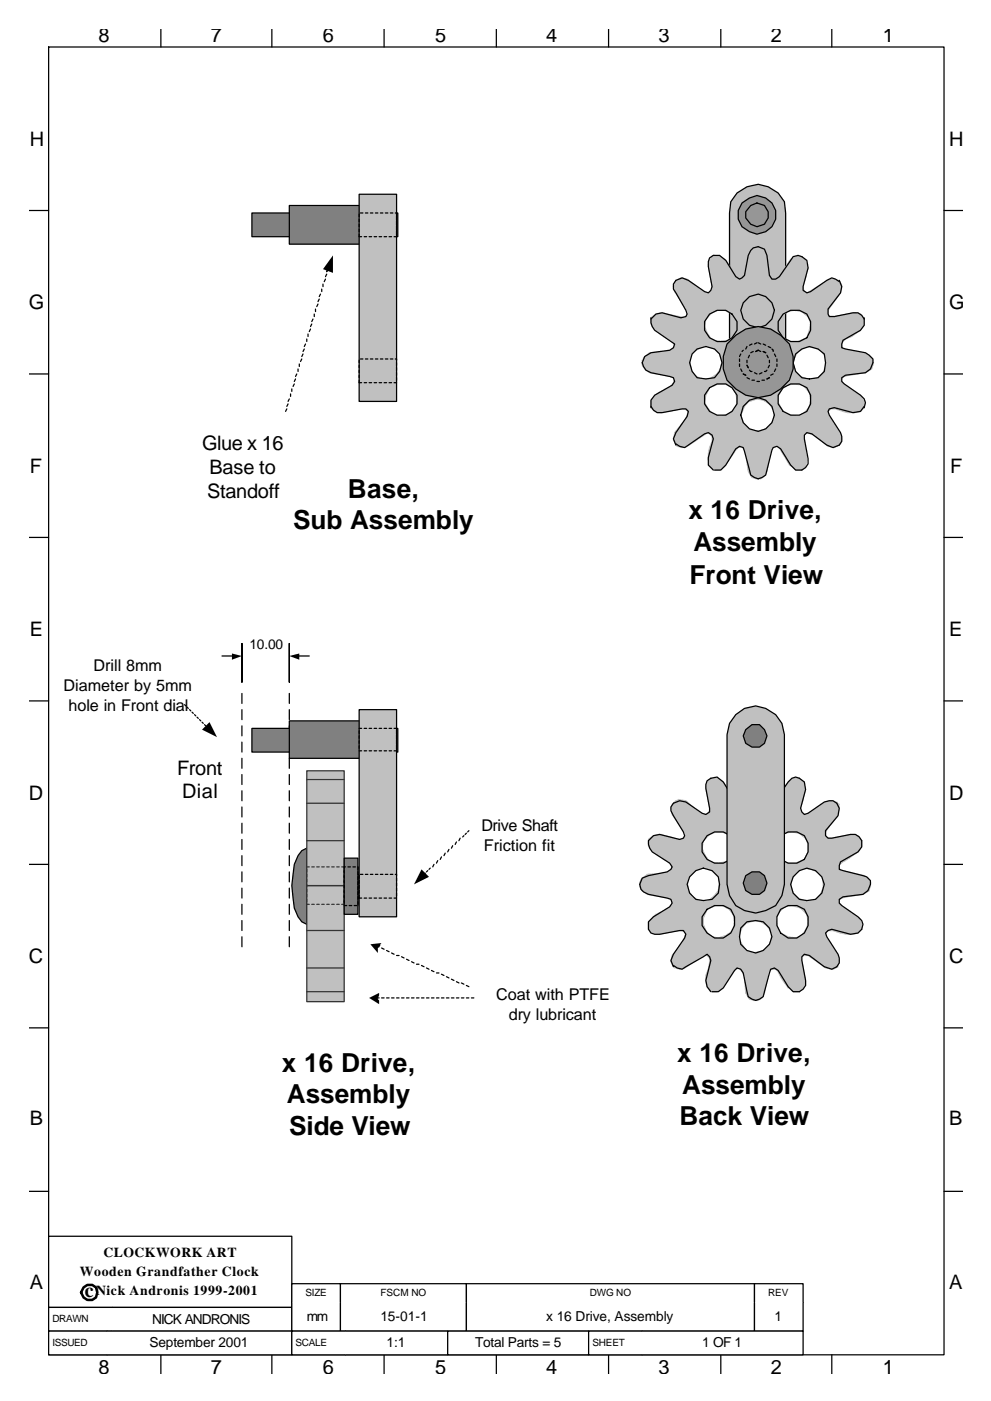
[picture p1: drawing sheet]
<svg xmlns="http://www.w3.org/2000/svg" width="210mm" height="297mm" viewBox="0 0 210 297" stroke-linecap="round" stroke-linejoin="round" font-family="sans-serif">
<g fill="none" stroke="#000" stroke-width=".26">
<path d="M10.3 10h190v277.2h-190zM34.1 6.2v3.8M57.7 6.2v3.8M81.5 6.2v3.8M105.3 6.2v3.8M129.1 6.2v3.8M152.9 6.2v3.8M176.5 6.2v3.8M6.3 44.6h4M200.3 44.6h4M6.3 79.3h4M200.3 79.3h4"/>
<path d="M6.3 113.9h4M200.3 113.9h4M6.3 148.6h4M200.3 148.6h4M6.3 183.3h4M200.3 183.3h4M6.3 217.9h4M200.3 217.9h4M6.3 252.6h4M200.3 252.6h4M34.1 287.2v4.1M57.7 287.2v4.1"/>
<path d="M81.5 287.2v4.1M105.3 287.2v4.1M129.1 287.2v4.1M152.9 287.2v4.1M176.5 287.2v4.1"/>
</g>
<path d="M10.3 262.1h51.6v15.1h-51.6z" fill-rule="evenodd" fill="#fff" stroke="#000" stroke-width=".26"/>
<path d="M61.9 272.2h10.3v3.9h-10.3z" fill-rule="evenodd" fill="#fff"/>
<path d="M61.9 276.1v-3.9h10.3v3.9" fill="none" stroke="#000" stroke-width=".26"/>
<path d="M72.2 272.2h26.8v3.9h-26.8z" fill-rule="evenodd" fill="#fff"/>
<path d="M72.2 276.1v-3.9h26.8v3.9" fill="none" stroke="#000" stroke-width=".26"/>
<path d="M99 272.2h61.1v3.9h-61.1z" fill-rule="evenodd" fill="#fff"/>
<path d="M99 276.1v-3.9h61.1v3.9" fill="none" stroke="#000" stroke-width=".26"/>
<path d="M160.1 272.2h10.3v3.9h-10.3z" fill-rule="evenodd" fill="#fff"/>
<path d="M160.1 276.1v-3.9h10.3v3.9" fill="none" stroke="#000" stroke-width=".26"/>
<path d="M10.3 277.2h13.5v5h-13.5z" fill-rule="evenodd" fill="#fff"/>
<path d="M23.8 277.2h-13.5v5h13.5" fill="none" stroke="#000" stroke-width=".26"/>
<path d="M23.8 277.2h38.1v5h-38.1z" fill-rule="evenodd" fill="#fff"/>
<path d="M23.8 277.2h38.1v5h-38.1" fill="none" stroke="#000" stroke-width=".26"/>
<path d="M61.9 276.1h10.3v6.1h-10.3z" fill-rule="evenodd" fill="#fff"/>
<path d="M61.9 276.1v6.1h10.3v-6.1" fill="none" stroke="#000" stroke-width=".26"/>
<path d="M72.2 276.1h26.8v6.1h-26.8z" fill-rule="evenodd" fill="#fff"/>
<path d="M72.2 276.1v6.1h26.8v-6.1" fill="none" stroke="#000" stroke-width=".26"/>
<path d="M99 276.1h61.1v6.1h-61.1z" fill-rule="evenodd" fill="#fff"/>
<path d="M99 276.1v6.1h61.1v-6.1" fill="none" stroke="#000" stroke-width=".26"/>
<path d="M160.1 276.1h10.3v6.1h-10.3z" fill-rule="evenodd" fill="#fff"/>
<path d="M160.1 276.1v6.1h10.3v-6.1" fill="none" stroke="#000" stroke-width=".26"/>
<path d="M10.3 282.2h12.5v5h-12.5z" fill-rule="evenodd" fill="#fff"/>
<path d="M22.8 282.2h-12.5v5h12.5" fill="none" stroke="#000" stroke-width=".26"/>
<path d="M22.8 282.2h39.1v5h-39.1z" fill-rule="evenodd" fill="#fff"/>
<path d="M22.8 282.2h39.1v5h-39.1" fill="none" stroke="#000" stroke-width=".26"/>
<path d="M61.9 282.2h11.4v5h-11.4z" fill-rule="evenodd" fill="#fff"/>
<path d="M73.3 282.2h-11.4v5h11.4" fill="none" stroke="#000" stroke-width=".26"/>
<path d="M73.3 282.2h21.7v5h-21.7z" fill-rule="evenodd" fill="#fff"/>
<path d="M73.3 282.2h21.7v5h-21.7" fill="none" stroke="#000" stroke-width=".26"/>
<path d="M95 282.2h29.9v5h-29.9z" fill-rule="evenodd" fill="#fff" stroke="#000" stroke-width=".26"/>
<path d="M124.9 282.2h11.4v5h-11.4z" fill-rule="evenodd" fill="#fff"/>
<path d="M136.3 282.2h-11.4v5h11.4" fill="none" stroke="#000" stroke-width=".26"/>
<path d="M136.3 282.2h34.1v5h-34.1z" fill-rule="evenodd" fill="#fff"/>
<g fill="none" stroke="#000" stroke-width=".26">
<path d="M69.1 59.2l-.3 .5M69.3 58.1l-.2 .5M69.6 57.1l-.3 .5M63 79.3l-.3 .5M63.2 78.2v.6M63.5 77.2v.5M64 76.1l-.2 .5M64.3 75.1l-.3 .5M64.6 74l-.3 .5M64.8 72.9l-.2 .6M65.1 71.9v.5M65.4 70.8v.5"/>
<path d="M65.9 69.8l-.3 .5M66.1 68.7l-.2 .5M66.4 67.6l-.3 .6M66.7 66.6v.5M66.9 65.5v.6M67.5 64.5l-.3 .5M67.7 63.4l-.2 .5M68 62.4l-.3 .5M68.3 61.3v.5M68.5 60.2v.6M60.9 86.7l-.3 .5M61.1 85.6l-.2 .6"/>
<path d="M61.4 84.6l-.3 .5M61.6 83.5v.5M61.9 82.5v.5M62.4 81.4l-.2 .5M62.7 80.3l-.3 .6M51.3 147v2.1M51.3 150.5v2.1M51.3 153.9v2.1M51.3 157.3v2.2M61.4 147v2.1M61.4 150.5v2.1M61.4 153.9v2.1"/>
<path d="M61.4 157.3v2.2M51.3 160.8v2.1M51.3 164.2v2.1M51.3 167.7v2.1M51.3 171.1v2.1M51.3 174.5v2.2M51.3 178v2.1M61.4 160.8v2.1M61.4 164.2v2.1M61.4 167.7v2.1M61.4 171.1v2.1M61.4 174.5v2.2"/>
<path d="M61.4 178v2.1M51.3 181.4v2.1M51.3 184.9v2.1M51.3 188.3v2.1M51.3 191.7v2.2M51.3 195.2v2.1M51.3 198.6v2.1M61.4 181.4v2.1M61.4 184.9v2.1M61.4 188.3v2.1M61.4 191.7v2.2M61.4 195.2v2.1"/>
<path d="M61.4 198.6v2.1M136.3 282.2h34.1v5h-34.1"/>
</g>
<path d="M70.6 54.2v3.7l-2.1-.8z" fill="#000"/>
<path d="M51.3 136.4v8.2zM61.4 136.4v8.2z" fill-rule="evenodd" fill="#fff"/>
<path d="M47.1 139.1h2.4M51.3 136.4v8.2v-8.2M61.4 136.4v8.2v-8.2M63.2 139.1h2.4" fill="none" stroke="#000" stroke-width=".26"/>
<path d="M49.2 138.6l2.1 .5-2.1 .8zM61.4 139.1l2.1-.5v1.3z" fill="#000"/>
<path d="M52.4 134.6h7.9v4h-7.9z" fill-rule="evenodd" fill="#fff"/>
<g fill="none" stroke="#000" stroke-width=".26">
<path d="M39.2 149.4l.2 .3M39.7 149.9l.3 .3M40.2 150.5l.3 .2M40.7 151l.3 .3M41.3 151.5l.2 .3M41.8 152l.3 .3M42.3 152.6l.3 .2M42.9 153.1l.2 .3M43.4 153.6l.3 .3M96 179.3l-.2 .5M96.8 178.5l-.2 .5M97.6 177.7l-.2 .5"/>
<path d="M98.4 177.2l-.2 .2M99 176.7l-.3 .2M99.5 176.1l-.3 .3M90.2 185.1l-.2 .3M90.8 184.6l-.3 .3M91.3 184.1l-.3 .2M92.1 183.3l-.3 .5M92.9 182.5l-.3 .5M93.7 181.7l-.3 .5M94.5 180.9l-.3 .5M95.2 180.1l-.2 .5M79.9 211.6h.5"/>
<path d="M80.2 200.7h.2M81 201l.5 .3M81 211.6h.5M82 201.5l.5 .3M82 211.6h.5M83.1 202.1l.5 .2M83.1 211.6h.5M84.1 202.6h.6M84.1 211.6h.6M85.2 202.8l.5 .3M85.2 211.6h.5M86.3 203.4l.5 .2"/>
<path d="M86.3 211.6h.5M87.3 203.9l.5 .3M87.3 211.6h.5M88.4 204.4h.5M88.4 211.6h.5M89.4 204.7l.6 .3M89.4 211.6h.6M90.5 205.2l.5 .3M90.5 211.6h.5M91.5 205.8l.6 .2M91.5 211.6h.6M92.6 206.3h.5"/>
<path d="M92.6 211.6h.5M93.7 206.6l.5 .2M93.7 211.6h.5M94.7 207.1l.5 .2M94.7 211.6h.5M95.8 207.6l.5 .3M95.8 211.6h.5M96.8 208.1l.6 .3M96.8 211.6h.6M97.9 208.4l.5 .3M97.9 211.6h.5M99 208.9l.5 .3"/>
<path d="M99 211.6h.5M100 211.6h.5"/>
</g>
<g fill="#000">
<path d="M42.9 154.7l1.5-1.6 1.6 3.2zM89.4 184.3l1.6 1.6-3.2 1.6z"/>
<path d="M78.3 211.6l2.1-1.1v.5l-.2 .6v.2l.2 .3v.8z" fill-rule="evenodd"/>
<path d="M78.6 200.2l2.4-.3-.8 1.1v1.1z" fill-rule="evenodd"/>
</g>
<g fill="#808080" stroke="#000" stroke-width=".26">
<path d="M53.4 45.2h31v5h-31z" fill-rule="evenodd"/>
<path d="M61.4 43.6h15.1v8.2h-15.1z" fill-rule="evenodd"/>
</g>
<path d="M76.2 41.2h7.9v43.9h-7.9z" fill-rule="evenodd" fill="#c0c0c0" stroke="#000" stroke-width=".26"/>
<g fill="none" stroke="#000" stroke-width=".26">
<path d="M76.2 45.4v.5M76.2 46.5v.5M76.2 47.5v.6M76.2 48.6v.5M76.2 49.7v.5h.5M76.5 45.2h.5M77.3 50.2h.5M77.5 45.2h.6M78.3 50.2h.5M78.6 45.2h.5M79.4 50.2h.5M79.6 45.2h.6"/>
<path d="M80.4 50.2h.6M80.7 45.2h.5M81.5 50.2h.5M81.8 45.2h.5M82.5 50.2h.6M82.8 45.2h.5M83.6 50.2h.5M83.9 45.2h.2v.2M84.1 45.9v.6M84.1 47v.5M84.1 48.1v.5M84.1 49.1v.6"/>
<path d="M76.2 76.4v.5M76.2 77.4v.6M76.2 78.5v.5M76.2 79.6v.5M76.5 76.1h.5M77.5 76.1h.6M78.6 76.1h.5M79.6 76.1h.6M80.7 76.1h.5M81.8 76.1h.5M82.8 76.1h.5M83.9 76.1h.2v.3"/>
<path d="M84.1 76.9v.5M84.1 78v.5M84.1 79v.6M76.2 80.6v.5h.5M77.3 81.1h.5M78.3 81.1h.5M79.4 81.1h.5M80.4 81.1h.6M81.5 81.1h.5M82.5 81.1h.6M83.6 81.1h.5M84.1 80.1v.5"/>
<path d="M150 177.2l1.6-.8a3.3 3.3 0 0 1 3.4 .8 3.3 3.3 0 0 1 .8 3.4l-.8 1.6a3.8 3.8 0 0 1-6-1.6v-1.8zM157.2 174.8a3.5 3.5 0 0 1 5.3-1 3.5 3.5 0 0 1 0 5.4 3.5 3.5 0 0 1-5.3-1l-.3-1.5zM165.6 177.2l1.6-.8a3.3 3.3 0 0 1 3.5 .8 3.3 3.3 0 0 1 .7 3.4l-.7 1.6-1.6 .8a3.3 3.3 0 0 1-3.5-.8 3.3 3.3 0 0 1-.8-3.4zM146.3 185.9a3.4 3.4 0 0 1 3.8-1.7 3.4 3.4 0 0 1 2.6 3.3l-.3 1.9-1.3 1.3-1.9 .2a3.3 3.3 0 0 1-2.9-5zM150 192.8l1.6-.8a3.3 3.3 0 0 1 3.4 .8 3.3 3.3 0 0 1 .8 3.4 3.3 3.3 0 0 1-2.4 2.7 3.3 3.3 0 0 1-3.4-1.1l-1-1.6v-1.8zM157.2 196.8l1.3-1.4 1.8-.2a3.4 3.4 0 0 1 3.4 2.5 3.4 3.4 0 0 1-1.8 3.8 3.3 3.3 0 0 1-5-2.9zM157.7 184.3a3.8 3.8 0 0 1 6.1 1.6l.5 1.6a4 4 0 0 1-4.8 4 4 4 0 0 1-2.9-5.6zM165.6 192.8l1.6-.8a3.3 3.3 0 0 1 3.5 .8 3.3 3.3 0 0 1 .7 3.4 3.4 3.4 0 0 1-3.3 2.8 3.4 3.4 0 0 1-3.3-2.8v-1.8zM168.3 185.9a3.5 3.5 0 0 1 5.5-.7 3.5 3.5 0 0 1-.8 5.5l-1.8 .2a3.3 3.3 0 0 1-2.9-5zM142.9 205l-.6-1.4 .6-1.3 2.4-3.4 .2-.8-.5-.8h-.8l-4.2 .8h-1.1l-.8-.3-.5-.8v-1.6l1-1 3.5-2.1 .5-.8-.3-.8-4.7-1.1-1.1-.5-.5-.5-.3-1.1 .6-1.3 1.3-.6 4-.7 .7-.6 .3-.5-.5-.8-3.7-2.4-.6-.8-.2-.8v-.8l1-1 1.4-.3 4.2 1.1 .8-.3 .3-.5-.3-.8-2.7-4.5v-.8l.6-.8 1.3-.5 1.3 .2 3.5 2.4 .8 .3 .7-.5v-.8l-.7-4.3v-.8l.2-.8 .8-.5 1.3-.3 1.4 1.1 2.1 3.4 .8 .6h.5l.5-.8 .8-4.3 1.1-1.5h1l1.4 .5 .5 1 .8 4.3 .5 .8h.5l.8-.6 2.4-3.4 .8-.8 .8-.3 .8 .3 1.1 .8 .2 1.6-1 4 .2 .8 .6 .5 .7-.3 3.5-2.4 1-.2h.8l.8 .5 .6 1.1-.3 1.5-2.6 3.2v1.1l.5 .5h.8l3.9-.8h1.1l.8 .5 .5 .8v1.4l-.8 1-3.7 2.1-.2 .8v.8l5.8 1.6 .8 .8v.8l-.6 1.3-1 .8-4.2 .5-.8 .6v.8l.5 .5 3.4 2.4a1.92 1.92 0 0 1 1.1 1.7 1.92 1.92 0 0 1-1.1 1.7l-1.6 .3-3.9-1.1-.8 .3-.5 .5 .2 .8 2.4 3.7a2.02 2.02 0 0 1-1.3 3.2l-1.6-.5-3.2-2.4-1-.3-.6 .5v.8l.8 4.3v1l-.5 .8-.8 .6h-1.3l-1.1-1.1-2.1-3.4-.8-.6-.8 .3-1.3 4.8a1.85 1.85 0 0 1-1.9 1.8 1.85 1.85 0 0 1-1.8-1.8l-.8-4-.5-.8-.8-.3-.6 .6-2.3 3.7-1.1 .8h-1.3M142.9 204.7l.8 .5 1 .3 5.3-3.2 .5 .5 .3 .8-1 4.3 .2 1.3 .8 1.1"/>
</g>
<g fill="#c0c0c0" stroke="#c0c0c0" stroke-width=".26">
<path d="M160.1 163.2l1.3 .2 .8 1.3 .5 3.5 .3 1 .5 .8 .8-.2 .5-.6 2.7-3.7 1-.5h1.1l1.1 .8v1.3l.2 .3-1 3.7v1.1l.5 .5h.8l4-2.7 1-.2 1.1 .2 .8 .6-7.2 7.1-1.3-1-1.6-.3-1.6 .3-1.3 1.3-.3 1.8 .3 1.6 .8 1.1 1.3 .8-1.8 1.6-1.6 1-1.1-1.3-1.3-.8h-1.6l-.5-.8-.6-1.6-.2-1.6 2.1 .3 1.3-.5a3.4 3.4 0 0 0 1.8-3.6 3.4 3.4 0 0 0-2.8-2.8h-1.6v-4.7z" fill-rule="evenodd"/>
<path d="M164.6 180.9l1 1.6 1.6 .5h1.6l1.9-.8a3.6 3.6 0 0 0-1.1-5.5l3.4-3.5 4.5-3.2 .6 1.1-.3 1.6-2.6 3.7v1l.5 .3h.8l4.2-.8 1.3 .3 .8 1a2.63 2.63 0 0 1-1.6 3l-3.1 2.1v.8l.2 .5 5.1 1 .7 .6 .6 .8v1h-9.8l-.3-1.8-.8-1.1-1.6-.8-1.8-.2a3.7 3.7 0 0 0-2.1 5.3h-2.4l-1.9-.6 .3-1.8-.5-1.4-1.1-1.3v-.8l.8-1.3z" fill-rule="evenodd"/>
<path d="M164 187.2l.8-.5 1.6-.5 1.6-.3a3.9 3.9 0 0 0 3.2 5.3 3.7 3.7 0 0 0 3.4-4.8l4.8 .3 5.3 .8-.3 1.3-1.3 .8-3.4 .5-1.1 .3-.8 .5 .3 .8 .5 .6 3.7 2.3 .5 1.4v1l-.8 .8a7.2 7.2 0 0 1-5.3-.5h-1l-.5 .5v.8l2.6 4 .3 1-.3 1.1-.5 .5-7.2-6.9 1.1-1.5a3.3 3.3 0 0 0-3.2-4.8l-1.6 .3-1 1-.8 1.3-1.6-1.8-1.1-1.6 1.3-1.1 .8-1.3z" fill-rule="evenodd"/>
<path d="M159 191.5h1.6l1.6-.3 1.3-1.3 .8 .2 1.3 .8 1.4 1.1-1.6 1.1-.8 1.3 .2 1.8 .8 1.6 1.6 .8 1.6 .3 1.3-.6 1.1-1.3 3.4 3.5 3.2 4.5-1.1 .5-1.5-.3-3.8-2.6h-1l-.5 .5 1 5-.5 1.4-.8 .8h-1.3l-.8-.8h-.3l-1.3-1.9-.8-1.6-.5-.5h-.8l-.8 .5-.8 4.5-.5 1.1-.8 .5h-1.1v-10a3.7 3.7 0 0 0 4-4.3 3.7 3.7 0 0 0-5.3-2.1v-2.4z" fill-rule="evenodd"/>
<path d="M153.2 192l1.8-1.6 1.6-1 1.1 1.3 1.3 .8h1.9l.5 .8 .5 3.1-1.8-.2-1.6 .2-1.1 1.4-.8 1.8 1.6 2.9 1.3 .6 1.9-.3-.3 5-.8 5.3-1.3-.3-.8-1.3-.2-3.7-1.1-1.6-.8 .3-.5 .5-2.4 3.5-1.1 .8h-1.3a3.9 3.9 0 0 1-.5-4.8l.2-1.3v-1.1l-1-.8-4.2 2.9-1.1 .3-.8-.3-.8-.8 6.9-6.8 1.6 1 1.3 .3 1.6-.6 1.6-1 .2-1.9-.2-1.5-.8-1.1z" fill-rule="evenodd"/>
<path d="M135.7 187l10.1 .2a3.7 3.7 0 0 0 4.2 4l1.6-1.3 .8-1.1 .3-1.6-.3-1.6 2.4 .3 1.8 .5-.2 1.6 .5 1.6 1.1 1.1-.3 1-.8 1.4-1.1 1.3a3.6 3.6 0 0 0-5.8-1.6 4.2 4.2 0 0 0 .8 5.8l-3.4 3.2-4.3 3.4-.8-1.3 .3-1.3 2.4-2.9 .5-1.9-.8-.5h-.8l-4.2 .8-1.3-.3-.8-.8v-1.3l.8-1.1 .8-.7 1.3-.6 1.3-.8 .8-.8v-.8l-.8-.5-4.5-.8-1-.8-.6-.8z" fill-rule="evenodd"/>
<path d="M143.4 169.8l6.9 7.1-1.1 1.3-.2 1.6 .5 1.4 1 1.5 1.9 .3 1.6-.3 1.3-.8 .5-1.3 1.9 1.9 .8 1.3-1.3 1.3-.6 1.3-.2 1.6-.8 .6-1.3 .5h-1.9l.3-1.9-.3-1.6-1.3-1-1.9-.8-1.6 .8-1.3 1-.5 1.4 .2 1.6-5-.3-5.3-.5 .3-1.4 1.3-1 3.7-.3 .8-.2 .8-.8-.3-.8-.5-.6-3.4-2.3-.8-1.1v-1.3a2.87 2.87 0 0 1 3.4-.8l1.3 .2 1.4 .6h1l.8-1.1-2.9-4.2-.3-1.3 .3-.8z" fill-rule="evenodd"/>
<path d="M142.9 170.3l1-.8 1.6 .3 2.7 2.4 1 .5h.8l.5-.8v-.8l-.7-4 .2-1.3 .8-.8a2.73 2.73 0 0 1 3.2 1.6l1.3 2.4 .8 .8h.8l.5-.6 .8-4.7 .8-1.1 .8-.2h1.1v9.7a3.7 3.7 0 0 0-4.3 4.3l2.4 2.6 1.6 .3 1.6-.5-.5 4.2-1.9-.3-1.6 .6-1 1-2.4-.8-1.3-1 1.5-1.4 .8-1.3v-1.6l-.8-1.8a3.9 3.9 0 0 0-5.8 1l-3.2-3.7z" fill-rule="evenodd"/>
</g>
<path d="M156.1 151.5l1.9-1.3 2.3-.5a6.3 6.3 0 0 1 6.1 6.1v31.7l-.5 2.4-1.3 2.1-2.1 1.1-2.2 .5-2.3-.5-1.9-1.1-1.3-2.1-.5-2.4v-31.7l.5-2.4z" fill-rule="evenodd" fill="#c0c0c0" stroke="#000" stroke-width=".26"/>
<g fill="#808080" stroke="#000" stroke-width=".26">
<path d="M158.2 154.7l1.3-1.1h1.6l1.1 1.1 .5 1.3-.5 1.6-1.1 .8h-1.6l-1.3-.8-.5-1.6z" fill-rule="evenodd"/>
<circle cx="160.2" cy="187.2" r="2.51"/>
</g>
<path d="M156.4 40.9a6.1 6.1 0 0 1 8.7 0l1.3 1.9 .3 2.4v32a6 6 0 0 1-6 6.1 6 6 0 0 1-5.9-6.1v-32l.2-2.4z" fill-rule="evenodd" fill="#c0c0c0" stroke="#000" stroke-width=".26"/>
<g fill="#808080" stroke="#000" stroke-width=".26">
<path d="M158.7 75.3l1.4-1h1.6l1 1 .5 1.3-.5 1.6-1 .8h-1.6l-1.4-.8-.5-1.6z" fill-rule="evenodd"/>
<circle cx="160.7" cy="45.6" r="2.51"/>
</g>
<g fill="#c0c0c0" stroke="#c0c0c0" stroke-width=".26">
<path d="M160.6 52.6l1.3 .2 .8 1.1 .5 3.7 .3 1 .5 .6h.8l.6-.6 2.3-3.7 1.4-.5h1l.8 .8 .3 1.3 .2 .3-1 3.7v.8l.5 .8h.5l4.3-2.7 1-.2 1.1 .2 .5 .6-6.9 7.1a3.5 3.5 0 0 0-5.7 .2 3.5 3.5 0 0 0 2 5.4l-1.8 1.6-1.6 1-1.1-1.3-1.3-.8h-1.6l-1-2.4-.3-1.6 1.9 .3 1.6-.5a3.4 3.4 0 0 0 1.8-3.6 3.4 3.4 0 0 0-2.9-2.8h-1.6v-4.7z" fill-rule="evenodd"/>
<path d="M165.1 70.3a4 4 0 0 0 6.1 1.3l.5-1.6 .3-1.6-.6-1.3-1.3-1 3.5-3.5 4.5-3.2 .5 1.1-.3 1.6-2.6 3.7v1.1l.5 .2h.8l4.2-.8 1.4 .3 .8 1v1.1l-.8 1.1v.2l-1.9 1.3-1.3 .6-.8 .8v.8l.3 .5 5 1.1 .8 .5 .5 .8v1h-9.8l-.2-1.8-1.1-1.3-1.3-.6-1.9-.2a3.7 3.7 0 0 0-2.1 5.3l-4.2-.6v-1.8l-.3-1.3-1.1-1.4v-.8l.8-1.3z" fill-rule="evenodd"/>
<path d="M164.6 76.6l.8-.8 3.1-.5a3.9 3.9 0 0 0 3.2 5.3 3.7 3.7 0 0 0 3.5-4.8l4.7 .3 5.3 .8-.3 1.3-1.3 .8-3.4 .6-1.1 .2-.8 .5 .3 .8 .5 .6 3.5 2.3 .8 1.1v1.3l-.8 .8a7 7 0 0 1-5.3-.5h-1.1l-.5 .5v.8l2.6 4 .3 1-.3 1.1-.8 .5-6.8-6.8a3.9 3.9 0 0 0-.3-6.1l-1.9-.3-1.5 .3-1.1 .8-.8 1.5-1.6-1.8-1-1.6 1.3-1 .8-1.4z" fill-rule="evenodd"/>
<path d="M159.5 80.9h1.6l1.6-.6 1.1-1 1 .3 1.4 .7 1.3 1.1-1.6 1.1-.8 1.3v1.6l1.1 1.8 1.5 .8 1.6 .3 1.4-.8 1-1.1 3.2 3.5 3.4 4.2-1.3 .8-1.3-.3-2.9-2.3-1.9-.6-.5 .8 .3 .8 .5 4.2-.3 1.4-.8 .8h-1.3l-.8-.8-.5-.3-2.4-4h-.8l-.5 .3-.3 .5-.8 4.5-.5 1.1-.8 .5h-1.1v-10a3.7 3.7 0 0 0 4-4.3 3.7 3.7 0 0 0-5.3-2.1v-2.6z" fill-rule="evenodd"/>
<path d="M153.7 81.1l1.9-1.5 1.6-.8 1 1.3 1.3 .5 1.6 .3 .8 .8 .6 3.1-1.9-.2-1.6 .2-1 1.4-.8 1.8 .5 1.6 1 1.3 1.4 .6 1.8-.3-.2 5-.8 5.3-1.4-.3-.8-1.3-.5-3.7-.2-.8-.6-.8-.8 .3-.5 .5-2.4 3.5-1 .8h-1.4a4.5 4.5 0 0 1-.8-4.8l.6-1.3v-1.1l-1.1-.8-4.2 2.9-1.1 .3-1-.3-.6-.8 6.9-6.8 1.6 1 1.3 .3 1.6-.5 1.6-1.1 .3-1.9-.3-1.5-.8-1.4z" fill-rule="evenodd"/>
<path d="M136.3 76.4h10a3.4 3.4 0 0 0 1.8 3.7 3.4 3.4 0 0 0 4-.8l.8-1.3 .3-1.4-.5-1.5 4.2 .5v1.8l.5 1.4 1.1 1.3-.3 1-1.8 2.7a3.6 3.6 0 0 0-5.9-1.6l-.7 1.6-.3 1.6 .8 1.3 1 1.3-3.4 3.2-4.2 3.2-.8-1.1 .2-1.6 2.4-2.9 .5-1.6-.7-.5h-.8l-4.3 .8-1.3-.3-.8-.8v-1.3l.8-1.1 .8-.7 1.3-.6 1.3-.8 .6-.8 .2-.8-.8-.5-4.5-.8-1-.8-.5-.8z" fill-rule="evenodd"/>
<path d="M143.9 59.2l6.9 7.1-1 1.3-.3 1.6 .5 1.4 1.1 1.5 1.8 .3 1.6-.3 1.1-.8 .8-1.5 1.6 1.8 1 1.6-1.3 1.1-.8 1.5v1.6l-.8 .6-3.2 .5 .3-1.9-.3-1.5-1.3-1.1-1.8-.8-3 1.6-.5 1.6 .3 1.6-5-.3-5.3-.5 .2-1.4 1.3-1 3.8-.3 .7-.2 .8-.8-.2-.8-.6-.6-3.4-2.3-.8-1.1v-1.3a2.87 2.87 0 0 1 3.5-.8l3.7 .8 .7-1.1-2.9-4.5-.2-1 .2-.8z" fill-rule="evenodd"/>
<path d="M143.1 59.7l1.4-.8 1.3 .3 2.9 2.4 1.1 .5h.7l.6-.8v-.8l-.8-4.2 .2-1.1 .8-1a3.7 3.7 0 0 1 3.7 2.9l.8 1.3 .8 .8h.8l.6-.8 .7-4.5 .8-1.1 .8-.2h1.1l-.3 9.8a3.7 3.7 0 0 0-3.9 4.2l2.3 2.6h1.6l1.6-.2-.2 2.3-.6 1.9-1.6-.3-1.6 .6-1 1-2.4-.8-1.3-1 1.6-1.4 .8-1.3v-1.6l-.8-1.8a3.9 3.9 0 0 0-5.8 1z" fill-rule="evenodd"/>
</g>
<g fill="none" stroke="#000" stroke-width=".26">
<path d="M178.1 59.7l-.8-.5-.8-.3-1.1 .5-3.4 2.4-.8 .3-.8-.5v-.8l1-4-.2-1.6-1.1-.8-.8-.2-1 .2-2.9 4.2-.8 .6h-.8l-.6-.8-.5-4.2-.5-1.4-1.3-.5-1.1 .3-.5 .5-.6 1.1-.7 4.2-1.1 .8-.8-.6-2.1-3.4-1.3-1h-1.4l-.8 .5-.2 .8v1l.8 4.3-.3 .8-.5 .5-.8-.3-3.5-2.4-1.3-.5-1.3 .5-.5 .8v1.1l2.6 4.5 .3 .8-.3 .5-1 .3-4-1.1-1.3 .3-1.1 1M178.1 59.4l.5 1.4-.3 1.3-2.6 3.4v1.1l.2 .5h1.1l4-.8h1l.8 .6 .6 .7M138.1 67.4v1l.3 .8 .5 .8 4.2 2.9-.2 .8-.8 .6-4 .5-1.3 .8-.5 1.3 .2 .8 .6 .8 1 .5 4.8 1.1 .2 .8-.5 .8-3.7 2.1-.8 1v1.6M147.9 74a3.4 3.4 0 0 1 4.3 .5 3.4 3.4 0 0 1 .5 4.3l-1.1 1.3-1.8 .2-1.9-.2a3.7 3.7 0 0 1 0-6.1zM150.5 66.6a3.5 3.5 0 0 1 5.4 .7 3.5 3.5 0 0 1-1.9 5.1 3.5 3.5 0 0 1-4-1.5 3.5 3.5 0 0 1 .5-4.3zM158.2 73.7a4.1 4.1 0 0 1 5.9 .9 4.1 4.1 0 0 1-1.2 5.8 4.1 4.1 0 0 1-5.7-1.6l-.3-1.9 .3-1.8zM166.2 66.6l1.5-.8a3.3 3.3 0 0 1 3.5 .8 3.3 3.3 0 0 1 .8 3.4l-.8 1.6a3.8 3.8 0 0 1-6.1-1.6v-1.8zM168.8 75.1a3.7 3.7 0 0 1 6.1 0l.3 1.8-.3 1.9-1.3 1.3-1.9 .2a3.4 3.4 0 0 1-2.9-5.2zM183.4 67.4v1.6l-.8 1-3.7 2.1-.3 .8v.8l5 1.1 1.6 1.3v.8l-.5 1.3-1.1 .8-4.2 .6-.8 .5v.8l.5 .5 3.5 2.4 .8 .8 .2 .8-.2 1M138.1 86.2l.5 .8 .8 .5h1.1l4.2-.8h.8l.5 .5-.2 1.1-2.4 3.4-.5 1.3 .5 1.4M143.4 94.1l.8 .5 1.1 .3 4.2-2.9 .8-.3 .8 .6 .2 .7-1 4v1.6l1 1.1M150.5 82.2a3.5 3.5 0 0 1 5.4 .8 3.5 3.5 0 0 1-1.9 5 3.5 3.5 0 0 1-4-1.5 3.5 3.5 0 0 1 .5-4.3z"/>
<path d="M166.2 82.2l1.5-.8a3.3 3.3 0 0 1 3.5 .8 3.3 3.3 0 0 1 .8 3.4l-.8 1.6a3.8 3.8 0 0 1-6.1-1.6v-1.8zM183.4 86.2l-.8 1-1.6 .3-4-1.1-1.1 .3-.2 .5 .2 .8 2.4 3.7 .3 .8v1.1l-.5 .8-1.4 .5-1.3-.5-3.2-2.4-1-.3-.5 .6v.7l.7 4.3v1l-.5 .8-.8 .6h-1.3l-1.1-1.1-2.1-3.4-.8-.6-.8 .3-.2 .5-1.3 5.3a1.9 1.9 0 0 1-2.1 .7 1.9 1.9 0 0 1-1.4-1.7l-1.3-4.8-.8-.3-.8 .6-2.1 3.4-1.1 1.1h-1.3"/>
<circle cx="160.8" cy="65.9" r="3.5"/>
<circle cx="160.7" cy="87.9" r="3.5"/>
</g>
<path d="M154.3 72.9l1.8-1.8a7 7 0 0 1 9.5 0l1.9 1.8 .8 2.7v2.6l-.8 2.4-1.9 1.9a7 7 0 0 1-9.5 0l-1.8-1.9-.8-2.4v-2.6z" fill-rule="evenodd" fill="#969696" stroke="#000" stroke-width=".26"/>
<g fill="none" stroke="#000" stroke-width=".26">
<path d="M156.9 76.1v.5M156.9 77.2v.5M157.2 78.2l.2 .6M157.2 75.1l-.3 .5M157.7 79.3l.5 .3M157.7 74.3l-.3 .2M158.5 73.5l-.3 .5M158.5 77.4l.2 .6M158.5 76.4v.5M159 78.5l.3 .3h.2M159 75.3l-.3 .5M159.5 72.9l-.5 .3"/>
<path d="M159.8 74.5l-.5 .3M160.1 79l.5 .3M160.3 74.5l.6-.2 .5 .2M160.6 72.7l-.5 .2M160.9 72.7l.5 .2M161.7 79l-.6 .3M161.9 72.9l.6 .3M161.9 74.5l.6 .3M162.7 75.3l.3 .5M162.7 78.5l-.2 .3h-.3M163 73.5l.5 .2M163.2 76.4v.5"/>
<path d="M163.2 77.4l-.2 .6M163.8 74l.2 .3v.2M164 79.3l-.5 .3M164.3 75.1l.3 .5M164.6 78.2l-.3 .6M164.8 76.1v.5M164.8 77.2v.5M158.5 80.1l.5 .2M159.5 80.6h.6M160.6 80.9h.5M161.7 80.6h.5M163.2 80.1l-.5 .2"/>
</g>
<path d="M157.4 43l1.6-1 1.6-.5a4.1 4.1 0 0 1 4.1 4.1 4.1 4.1 0 0 1-4.1 4.1l-1.6-.6a3.8 3.8 0 0 1-1.6-6.1z" fill-rule="evenodd" fill="#969696" stroke="#000" stroke-width=".26"/>
<path d="M159.3 43.6l1.3-.6 1.6 .6 .8 1.3v1.3l-.8 1.3-1.6 .6-1.3-.6-1.1-1.3v-1.3z" fill="none" stroke="#000" stroke-width=".26"/>
<g fill="#808080" stroke="#000" stroke-width=".26">
<path d="M65.1 183.8h10.8v8.2h-10.8z" fill-rule="evenodd"/>
<path d="M75.9 185.4h8v5h-8z" fill-rule="evenodd"/>
<path d="M64 180.4l1.1-.6v16.2l-1.1-.6-.8-1-.8-1.9-.5-4.7 .5-4.5 .8-1.9z" fill-rule="evenodd"/>
</g>
<path d="M65.1 163.4h7.9v49h-7.9z" fill-rule="evenodd" fill="#c0c0c0" stroke="#333" stroke-width=".26"/>
<g fill="none" stroke="#333" stroke-width=".26">
<path d="M65.1 165.3h7.9M65.1 170.3h7.9M65.1 178.2h7.9M65.1 191.7h.5M65.1 183.8h.5M65.1 184.3v.6M65.1 185.4v.5M65.1 186.4v.6M65.1 187.5v.5M65.1 188.6v.5M65.1 189.6v.5M65.1 190.7v.5"/>
<path d="M65.1 187.8h7.9M65.1 197.3h7.9M66.1 191.7h.6M66.1 183.8h.6M67.2 191.7h.5M67.2 183.8h.5M68.3 191.7h.5M68.3 183.8h.5M69.3 191.7h.5M69.3 183.8h.5M70.4 191.7h.5M70.4 183.8h.5"/>
<path d="M71.4 191.7h.6M71.4 183.8h.6M72.5 191.7h.5M72.5 183.8h.5M73 184.3v.6M73 185.4v.5M73 186.4v.6M73 187.5v.5M73 188.6v.5M73 189.6v.5M73 190.7v.5M65.1 210.3h7.9"/>
<path d="M65.1 205.2h7.9"/>
</g>
<path d="M73 181.9h2.9v12h-2.9z" fill-rule="evenodd" fill="#808080" stroke="#000" stroke-width=".26"/>
<g fill="none" stroke="#000" stroke-width=".26">
<path d="M73 192h.6M73 184.6v.5M73 185.6v.6M73 186.7v.5M73 187.8v.5M73 188.8v.6M73 189.9v.5M73 190.9v.6M73.3 183.8h-.3v.3M73.8 183.8h.5M74.1 192h.5M74.9 183.8h.5"/>
<path d="M75.1 192h.6M75.9 183.8v.5M75.9 184.9v.5M75.9 185.9v.5M75.9 187v.5M75.9 188v.6M75.9 189.1v.5M75.9 190.1v.6M75.9 191.2v.5"/>
</g>
<g fill="#808080" stroke="#000" stroke-width=".26">
<path d="M53.4 154.4h31v5.1h-31z" fill-rule="evenodd"/>
<path d="M61.4 152.8h15.1v8h-15.1z" fill-rule="evenodd"/>
</g>
<path d="M76.2 150.5h7.9v43.9h-7.9z" fill-rule="evenodd" fill="#c0c0c0" stroke="#000" stroke-width=".26"/>
<g fill="none" stroke="#000" stroke-width=".26">
<path d="M76.2 155v.5M76.2 156v.5M76.2 157.1v.5M76.2 158.1v.6M76.2 159.2h.5M76.2 154.4h.5M77.3 159.2h.5M77.3 154.4h.5M78.3 159.2h.5M78.3 154.4h.5M79.4 159.2h.5M79.4 154.4h.5"/>
<path d="M80.4 159.2h.6M80.4 154.4h.6M81.5 159.2h.5M81.5 154.4h.5M82.5 159.2h.6M82.5 154.4h.6M83.6 159.2h.5M83.6 154.4h.5M84.1 155v.5M84.1 156v.5M84.1 157.1v.5M84.1 158.1v.6"/>
<path d="M76.2 189.9v.5h.5M76.2 185.6v.6M76.2 186.7v.5M76.2 187.8v.5M76.2 188.8v.6M76.5 185.4h.5M77.3 190.4h.5M77.5 185.4h.6M78.3 190.4h.5M78.6 185.4h.5M79.4 190.4h.5M79.6 185.4h.6"/>
<path d="M80.4 190.4h.6M80.7 185.4h.5M81.5 190.4h.5M81.8 185.4h.5M82.5 190.4h.6M82.8 185.4h.5M83.6 190.4h.5M83.9 185.4h.2v.2M84.1 186.2v.5M84.1 187.2v.6M84.1 188.3v.5M84.1 189.4v.5"/>
</g>
<path d="M17.7 273l.8-.6h1.1l.8 .6 .2 1-.2 1.1-.8 .5h-1.1l-.8-.5-.5-1.1z" fill="none" stroke="#000" stroke-width=".53"/>
<g font-size="5.6">
<text x="73.8" y="105.5">Base,</text>
<text x="62.2" y="112.1">Sub Assembly</text>
<text x="146" y="110">x 16 Drive,</text>
<text x="147.1" y="116.9">Assembly</text>
<text x="146.3" y="123.7">Front View</text>
<text x="59.8" y="227.2">x 16 Drive,</text>
<text x="143.7" y="225.1">x 16 Drive,</text>
<text x="60.9" y="233.8">Assembly</text>
<text x="144.7" y="232">Assembly</text>
<text x="144.2" y="238.6">Back View</text>
<text x="61.4" y="240.7">Side View</text>
</g>
<g font-size="4.2">
<text x="20.9" y="8.9">8</text>
<text x="44.7" y="8.9">7</text>
<text x="68.5" y="8.9">6</text>
<text x="92.3" y="8.9">5</text>
<text x="115.9" y="8.9">4</text>
<text x="139.7" y="8.9">3</text>
<text x="163.5" y="8.9">2</text>
<text x="187.3" y="8.9">1</text>
<text x="6.3" y="30.9">H</text>
<text x="201.3" y="30.9">H</text>
<text x="6.1" y="65.5">G</text>
<text x="201.3" y="65.5">G</text>
<text x="42.9" y="95.4">Glue x 16</text>
<text x="6.3" y="100.2">F</text>
<text x="44.4" y="100.5">Base to</text>
<text x="201.6" y="100.2">F</text>
<text x="43.9" y="105.5">Standoff</text>
<text x="6.3" y="134.8">E</text>
<text x="201.3" y="134.8">E</text>
<text x="37.6" y="164.2">Front</text>
<text x="6.1" y="169.5">D</text>
<text x="38.6" y="169.2">Dial</text>
<text x="201.3" y="169.5">D</text>
<text x="6.1" y="204.2">C</text>
<text x="201.3" y="204.2">C</text>
<text x="6.3" y="238.6">B</text>
<text x="201.3" y="238.6">B</text>
<text x="6.3" y="273.2">A</text>
<text x="18" y="275.1">c</text>
<text x="201.3" y="273.2">A</text>
<text x="20.9" y="291.2">8</text>
<text x="44.7" y="291.2">7</text>
<text x="68.5" y="291.2">6</text>
<text x="92.3" y="291.2">5</text>
<text x="115.9" y="291.2">4</text>
<text x="139.7" y="291.2">3</text>
<text x="163.5" y="291.2">2</text>
<text x="187.3" y="291.2">1</text>
</g>
<g font-size="3.4">
<text x="19.8" y="142.3">Drill 8mm</text>
<text x="13.5" y="146.5">Diameter by 5mm</text>
<text x="14.6" y="150.7">hole in Front dial</text>
<text x="102.1" y="176.1">Drive Shaft</text>
<text x="102.7" y="180.4">Friction fit</text>
<text x="105.3" y="212.1">Coat with PTFE</text>
<text x="107.9" y="216.3">dry lubricant</text>
</g>
<g font-size="2.9">
<text x="52.9" y="137.5">10.00</text>
<text x="22" y="266.6">CLOCKWORK ART</text>
<text x="16.9" y="270.6">Wooden Grandfather Clock</text>
<text x="20.4" y="274.5">Nick Andronis 1999-2001</text>
<text x="32.3" y="280.6">NICK ANDRONIS</text>
<text x="65.1" y="280.1">mm</text>
<text x="80.7" y="280.1">15-01-1</text>
<text x="115.9" y="280.1">x 16 Drive, Assembly</text>
<text x="164.3" y="280.1">1</text>
<text x="31.7" y="285.7">September 2001</text>
<text x="82" y="285.7">1:1</text>
<text x="100.8" y="285.7">Total Parts = 5</text>
<text x="149" y="285.7">1 OF 1</text>
</g>
<g font-size="2.1">
<text x="64.8" y="274.8">SIZE</text>
<text x="80.7" y="274.8">FSCM NO</text>
<text x="125.1" y="274.8">DWG NO</text>
<text x="163" y="274.8">REV</text>
<text x="11.1" y="280.4">DRAWN</text>
<text x="11.1" y="285.4">ISSUED</text>
<text x="62.7" y="285.4">SCALE</text>
<text x="125.7" y="285.4">SHEET</text>
</g>
</svg>
